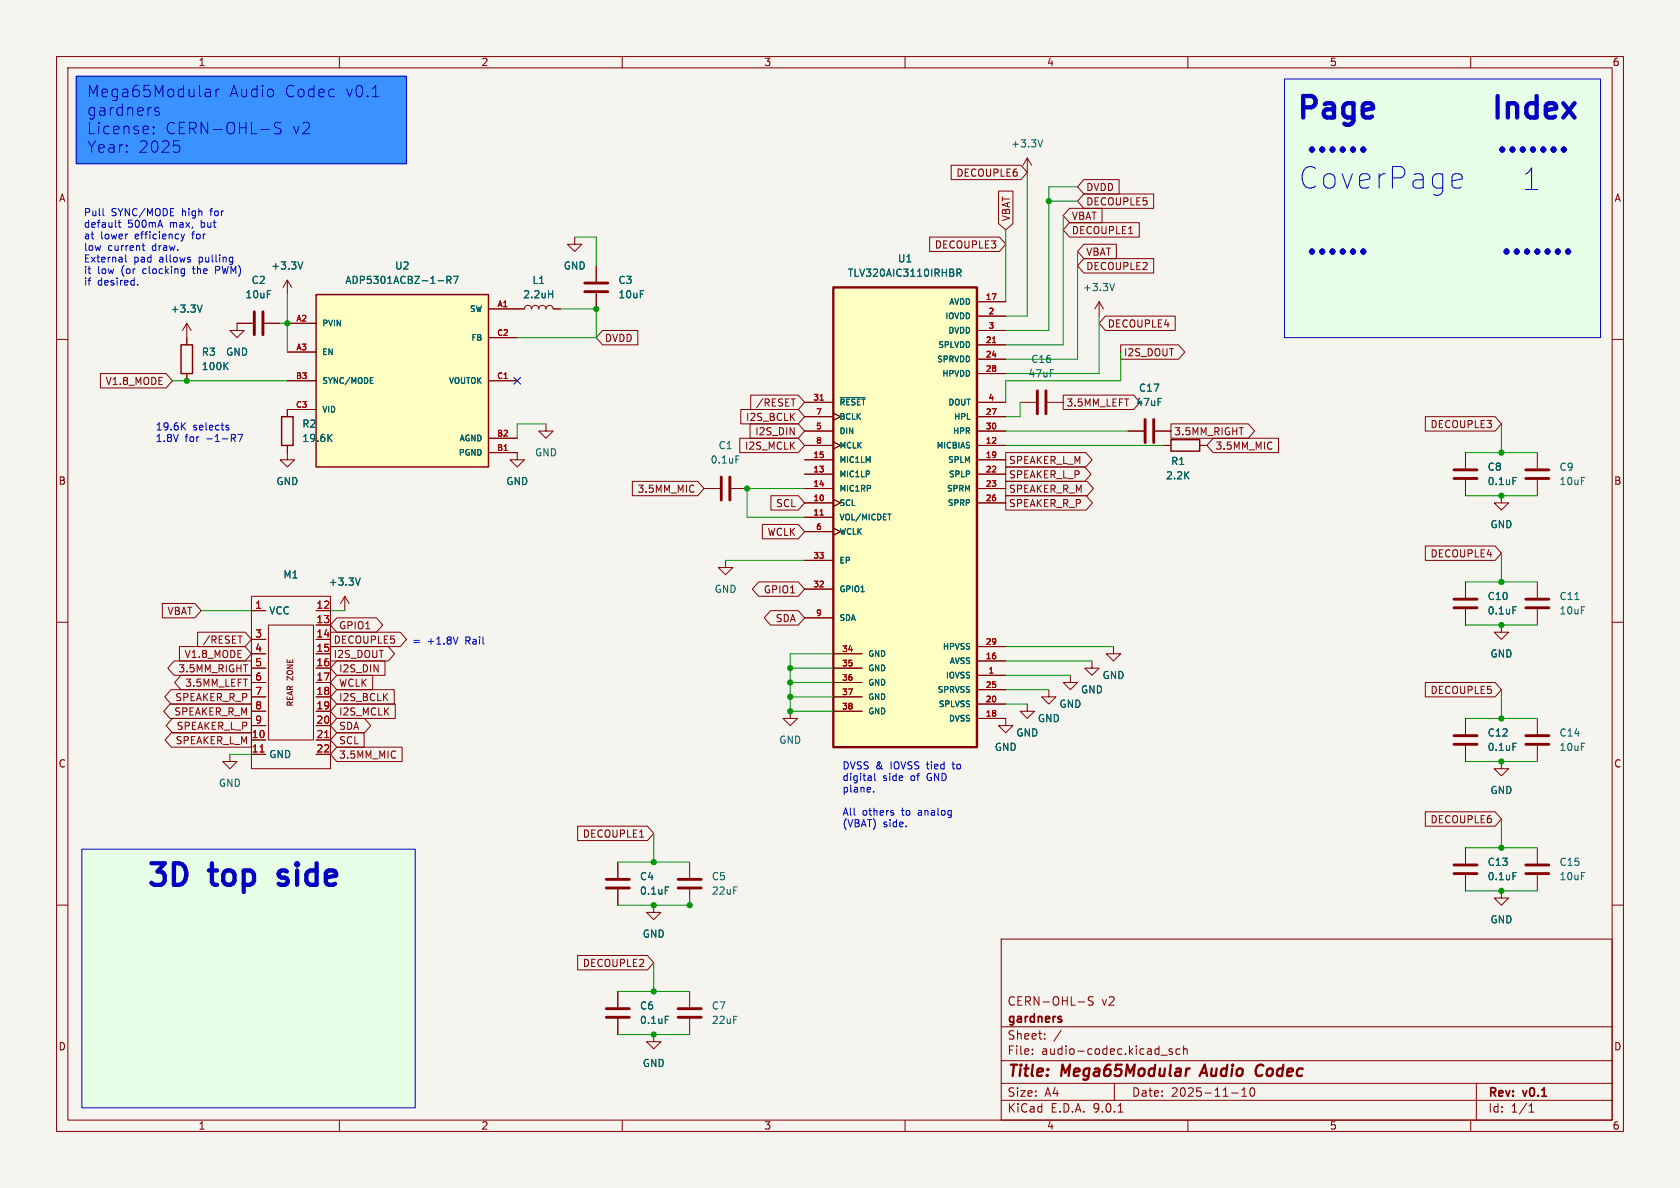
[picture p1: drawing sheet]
<svg xmlns="http://www.w3.org/2000/svg" width="297mm" height="210mm" viewBox="0 0 297 210" stroke-linecap="round" stroke-linejoin="round" font-family="sans-serif">
<path d="M0 0h297v210h-297z" fill="#f5f4ef" stroke="#f5f4ef" stroke-width=".18"/>
<g fill="none" stroke="#840000" stroke-width=".18">
<path d="M10 10h277v190h-277zM12 12h273v186h-273zM60 10v2M110 10v2M160 10v2M210 10v2M260 10v2M10 60h2M285 60h2M10 110h2M285 110h2M10 160h2"/>
<path d="M177 166h108v32h-108zM190.6 177.1h1.1M193.2 176.3l-.5-.1-.2 .1v.5l.6 .3 .1 .3-.2 .3-.6-.1M285 160h2M60 198v2M110 198v2M160 198v2M177 194.5h108M177 191.5h108M177 187.5h108M177 181.5h108M182.5 186.3v.1"/>
<path d="M182.5 185.5v.1M184.7 183.6v.1M184.7 182.8v.1M187.6 182.1l-1.3 2M197 191.5v3M197.7 196.6h.8M205.2 186.5h1.2M207.2 185.5l-.3-.1-.2 .2v.2l.5 .2v.3h-.5M208.6 185.5l-.4-.1-.3 .3v.4l.1 .2h.6M209.2 185.5l.3-.1 .3 .1 .1 .9M209.2 184.9v1.5M210 198v2"/>
<path d="M217.7 193.2h1.2M219.5 193.8h.9M219.5 192.7l.5-.4v1.5M221.1 192.4l.2-.1a.81 .81 0 0 1 .6 .6 .81 .81 0 0 1-.3 .8l-.1 .1a.81 .81 0 0 1-.4-1.4zM260 198v2M261 191.5v6.5M270.3 196.6h.9M270.3 195.5l.4-.4v1.5"/>
</g>
<path d="M210.3 188.9l-.5 .2M213 188.2l-.9 2M222.1 189.9a.68 .68 0 0 0 .9 .2M223 188.2a.77 .77 0 0 0-.8 .5" fill="none" stroke="#840000" stroke-width=".4"/>
<path d="M187.5 179.7l.1 .1M187.5 180.2l.2 .2-.2 .3" fill="none" stroke="#840000" stroke-width=".3"/>
<path d="M14.5 150.1h58.9v45.7h-58.9z" fill="#e6ffe6"/>
<path d="M13.5 13.5h58.4v15.5h-58.4z" fill="#3a92ff"/>
<path d="M227.1 14h55.9v45.7h-55.9z" fill="#e6ffe6"/>
<g fill="none" stroke="#840000" stroke-width=".18">
<path d="M33 59.7v1.3M41.9 57.2v1.2h1.3l-1.3 1.3-1.3-1.3h1.3M91.4 54.6h1.3a.64 .64 0 0 1 .6-.6 .64 .64 0 0 1 .7 .6 .64 .64 0 0 1 .6-.6 .64 .64 0 0 1 .6 .6 .64 .64 0 0 1 .7-.6 .64 .64 0 0 1 .6 .6 .64 .64 0 0 1 .7-.6 .64 .64 0 0 1 .6 .6h1.3M101.6 41.9v1.3h1.3l-1.3 1.3-1.3-1.3h1.3M105.4 47v2.8M105.4 51.8v2.8M33 66v1.3M96.5 74.9v1.3h1.3l-1.3 1.3-1.3-1.3h1.3M199.4 76.2h2.8M204.2 76.2h2.8M205.7 78.7h1.3M212.1 78.7h1.3"/>
<path d="M91.4 80v1.3h1.3l-1.3 1.3-1.2-1.3h1.2M124.5 86.4h2.8M128.3 99.1v1.2h1.2l-1.2 1.3-1.3-1.3h1.3M129.3 86.4h2.8M259.1 80v2.8M259.1 84.8v2.8M265.4 87.6v1.3h1.3l-1.3 1.3-1.2-1.3h1.2M44.4 105.4h14v30.5h-14zM44.4 108h2.6M44.4 113h2.6M44.4 115.6h2.6M44.4 118.1h2.6"/>
<path d="M47.4 110.5h8v20.3h-8zM55.9 108h2.5M55.9 113h2.5M55.9 115.6h2.5M55.9 118.1h2.5M55.9 110.5h2.5M61 105.4l-.8 1.3M61 105.4l.7 1.3M61 105.4v2.6M189.2 119.4v1.3h1.3l-1.3 1.2-1.2-1.2h1.2M193 116.8v1.3h1.3l-1.3 1.3-1.2-1.3h1.2M196.8 114.3v1.3h1.3l-1.3 1.2-1.2-1.2h1.2"/>
<path d="M265.4 110.5v1.3h1.3l-1.3 1.2-1.2-1.2h1.2M271.8 102.9v2.8M271.8 107.7v2.8M40.6 133.4v1.2h1.3l-1.3 1.3-1.2-1.3h1.2M44.4 120.7h2.6M44.4 123.2h2.6M44.4 125.7h2.6M44.4 128.3h2.6M44.4 130.8h2.6M44.4 133.4h2.6M55.9 120.7h2.5M55.9 123.2h2.5"/>
<path d="M55.9 125.7h2.5M55.9 128.3h2.5M55.9 130.8h2.5M55.9 133.4h2.5M139.7 125.7v1.3h1.3l-1.3 1.3-1.3-1.3h1.3M177.8 127v1.3h1.3l-1.3 1.2-1.3-1.2h1.3M181.6 124.5v1.2h1.3l-1.3 1.3-1.3-1.3h1.3M185.4 121.9v1.3h1.3l-1.3 1.3-1.3-1.3h1.3M259.1 127v2.8M259.1 131.8v2.8M265.4 134.6v1.3h1.3l-1.3 1.3-1.2-1.3h1.2M271.8 127v2.8"/>
<path d="M271.8 131.8v2.8M109.2 152.4v2.8M109.2 157.2v2.8M121.9 152.4v2.8M121.9 157.2v2.8M259.1 149.9v2.8M259.1 154.7v2.8M265.4 157.5v1.3h1.3l-1.3 1.2-1.2-1.2h1.2M271.8 149.9v2.8M271.8 154.7v2.8M109.2 175.3v2.8M115.6 160v1.3h1.2l-1.2 1.3-1.3-1.3h1.3"/>
<path d="M121.9 175.3v2.8M109.2 180.1v2.8M115.6 182.9v1.3h1.2l-1.2 1.2-1.3-1.2h1.3M121.9 180.1v2.8"/>
</g>
<g fill="none" stroke="#840000" stroke-width=".51">
<path d="M103.4 51.6h4M103.4 50h4M202.4 74.2v4M204 74.2v4M127.5 84.3v4.1M129 84.3v4.1M257 83.1h4.1M257 84.6h4.1M269.7 105.9h4.1M269.7 107.4h4.1M257 130h4.1M257 131.6h4.1"/>
<path d="M269.7 130h4.1M269.7 131.6h4.1M107.2 155.4h4.1M107.2 157h4.1M119.9 155.4h4.1M119.9 157h4.1M257 152.9h4.1M257 154.4h4.1M269.7 152.9h4.1M269.7 154.4h4.1M107.2 178.3h4.1M107.2 179.8h4.1"/>
<path d="M119.9 178.3h4.1M119.9 179.8h4.1"/>
</g>
<path d="M97 52h.7M97.7 51.4v1.2M39.8 64.6l.5 .7M40.3 64.1l-.7 .7M130.1 80.6h.6M267.5 84.4h.6M63.7 102.2l-.4 1.2M278.4 106h.7M267.5 131.4h.6M117.6 156.8h.6M267.5 154.2h.6M117.6 179.6h.6" fill="none" stroke="#006464" stroke-width=".18"/>
<path d="M32 61h2v5h-2zM207 77.7h5.1v2.1h-5.1z" fill="none" stroke="#840000" stroke-width=".25"/>
<path d="M46 132.9h.7M57.4 130.4h.7" fill="none" stroke="#a90000" stroke-width=".18"/>
<path d="M147.3 50.8h25.4v81.3h-25.4z" fill="#ffffc2"/>
<path d="M147.3 50.8h25.4v81.3h-25.4z" fill="none" stroke="#840000" stroke-width=".41"/>
<g fill="none" stroke="#840000" stroke-width=".18">
<path d="M172.7 53.3h5.1M172.7 55.9h5.1M172.7 58.4h5.1M142.2 71.1h5.1M142.2 73.7h5.1M142.2 76.2h5.1M142.2 78.7h5.1M147.3 73l1.3 .7-1.3 .6M147.3 78.1l1.3 .6-1.3 .7M172.7 71.1h5.1M172.7 73.7h5.1M172.7 76.2h5.1"/>
<path d="M172.7 78.7h5.1M172.7 61h5.1M172.7 63.5h5.1M172.7 66h5.1M180.3 71.1h2.8M185.2 71.1h2.8M142.2 81.3h5.1M142.2 83.8h5.1M142.2 86.4h5.1M142.2 88.9h5.1M142.2 91.4h5.1M142.2 94h5.1"/>
<path d="M142.2 99.1h5.1M147.3 88.3l1.3 .6-1.3 .6M147.3 93.3l1.3 .7-1.3 .6M172.7 81.3h5.1M172.7 83.8h5.1M172.7 86.4h5.1M172.7 88.9h5.1M271.8 80v2.8M271.8 84.8v2.8M142.2 104.1h5.1M142.2 109.2h5.1M147.3 115.6h5.1"/>
<path d="M147.3 118.1h5.1M172.7 114.3h5.1M172.7 116.8h5.1M172.7 119.4h5.1M259.1 102.9v2.8M259.1 107.7v2.8M147.3 120.7h5.1M147.3 123.2h5.1M147.3 125.7h5.1M172.7 121.9h5.1M172.7 124.5h5.1M172.7 127h5.1"/>
</g>
<path d="M169.2 48.2h.6l.1-.2-.1-.3-.6-.1v1.2M169.5 48.2l.4 .6M148.5 70.3h4.4M157 90.9h.5M267.5 107.3h.6" fill="none" stroke="#006464" stroke-width=".18"/>
<path d="M145 70.7h.6M175.5 60.6h.5M145 91.1h.6" fill="none" stroke="#a90000" stroke-width=".18"/>
<path d="M183.4 69.1v4.1M184.9 69.1v4.1M269.7 83.1h4.1M269.7 84.6h4.1M257 105.9h4.1M257 107.4h4.1" fill="none" stroke="#840000" stroke-width=".51"/>
<path d="M55.9 52.1h30.5v30.5h-30.5z" fill="#ffffc2"/>
<path d="M55.9 52.1h30.5v30.5h-30.5zM49.8 73.7h2v5h-2z" fill="none" stroke="#840000" stroke-width=".25"/>
<g fill="none" stroke="#840000" stroke-width=".18">
<path d="M168.2 29.2h12.3l1.1 1.3-1.1 1.3h-12.3zM176.5 33.8h2.6v5.7l-1.3 1.1-1.3-1.1zM181.6 27.9l-.8 1.3M181.6 27.9l.8 1.3M181.6 27.9v2.6M189.1 39.4h12.3v2.5h-12.3l-1.1-1.3zM189.1 36.8h5.7v2.6h-5.7l-1.1-1.3zM191.6 34.3h12.4v2.5h-12.4l-1.1-1.2zM191.6 31.7h6.2v2.6h-6.2l-1.1-1.3zM33 57.2l-.7 1.2M33 57.2l.8 1.2M33 57.2v3.8"/>
<path d="M41.9 57.2h2.8M46.7 57.2h2.8M50.8 57.2h5.1M50.8 49.5l.8 1.3M50.8 49.5l-.8 1.3M50.8 49.5v2.6M86.4 54.6h6.3M86.4 59.7h5M97.8 54.6h1.3M105.4 47v2.8M105.4 51.8v2.8M106.5 58.4h6.3v2.6h-6.3l-1.1-1.3z"/>
<path d="M164.3 41.9h12.4l1.1 1.3-1.1 1.3h-12.4zM172.7 53.3h5.1M172.7 55.9h5.1M172.7 58.4h5.1M191.6 45.7h12.4v2.6h-12.4l-1.1-1.3zM191.6 43.2h5.8v2.5h-5.8l-1.1-1.2zM194.3 53.3l-.8 1.3M194.3 53.3l.8 1.3M194.3 53.3v2.6M195.4 55.9h12.4v2.5h-12.4l-1.1-1.2zM17.8 66h11.6l1.1 1.3-1.1 1.3h-11.6zM33 66v1.3"/>
<path d="M50.8 78.7v2.6h1.3l-1.3 1.3-1.3-1.3h1.3M50.8 62.2h5.1M50.8 67.3h5.1M55.9 72.4h-5.1v1.3M86.4 67.3h5M86.4 77.5h5M130.8 77.5h10.3l1.1 1.2-1.1 1.3h-10.3zM131 72.4h10.1l1.1 1.3-1.1 1.2h-10.1zM132.6 74.9h8.5l1.1 1.3-1.1 1.3h-8.5zM132.7 69.8h8.4l1.1 1.3-1.1 1.3h-8.4zM139.9 70.5h.7M142.2 71.1h5.1"/>
<path d="M142.2 73.7h5.1M142.2 76.2h5.1M142.2 78.7h5.1M147.3 73l1.3 .7-1.3 .6M147.3 78.1l1.3 .6-1.3 .7M172.7 71.1h5.1M172.7 73.7h5.1M172.7 76.2h5.1M172.7 78.7h5.1M172.7 61h5.1M172.7 63.5h5.1M172.7 66h5.1"/>
<path d="M188 69.8h12.4l1.1 1.3-1.1 1.3h-12.4zM198.1 61h10.2l1.2 1.2-1.2 1.3h-10.2zM199.4 76.2h2.8M204.2 76.2h2.8M205.7 78.7h1.3M207 74.9h13.7l1.1 1.3-1.1 1.3h-13.7zM212.1 78.7h1.3M214.5 77.5h11.5v2.5h-11.5l-1.1-1.3zM252 73.7h12.3l1.1 1.2-1.1 1.3h-12.3zM86.4 80h5M111.8 85.1h11.5l1.2 1.3-1.2 1.2h-11.5zM134.8 92.7h6.3l1.1 1.3-1.1 1.3h-6.3z"/>
<path d="M136.3 87.6h4.8l1.1 1.3-1.1 1.3h-4.8zM142.2 81.3h5.1M142.2 83.8h5.1M142.2 86.4h5.1M142.2 88.9h5.1M142.2 91.4h5.1M142.2 94h5.1M142.2 99.1h5.1M147.3 88.3l1.3 .6-1.3 .6M147.3 93.3l1.3 .7-1.3 .6M172.7 81.3h5.1M172.7 83.8h5.1"/>
<path d="M172.7 86.4h5.1M172.7 88.9h5.1M177.8 80h14.2l1.1 1.3-1.1 1.3h-14.2zM177.8 82.5h14l1.1 1.3-1.1 1.3h-14zM177.8 85.1h14.4l1.1 1.3-1.1 1.2h-14.4zM177.8 87.6h14.2l1.1 1.3-1.1 1.3h-14.2zM252 96.5h12.3l1.1 1.3-1.1 1.3h-12.3zM259.1 80v2.8M259.1 84.8v2.8M28.7 106.7h5.7l1.2 1.3-1.2 1.2h-5.7zM30.8 116.8h13.6v2.6h-13.6l-1.1-1.3zM31.7 114.3h11.6l1.1 1.3-1.1 1.2h-11.6z"/>
<path d="M32 119.4h12.4v2.5h-12.4l-1.1-1.2zM34.9 111.8h8.4l1.1 1.2-1.1 1.3h-8.4zM42.1 112.4h.7M44.4 115.6h2.6M44.4 118.1h2.6M44.4 108h2.6M44.4 113h2.6M55.9 115.6h2.5M55.9 118.1h2.5M55.9 108h2.5M55.9 113h2.5M55.9 110.5h2.5"/>
<path d="M58.4 111.8h12.4l1.1 1.2-1.1 1.3h-12.4zM58.4 114.3h10.2l1.2 1.3-1.2 1.2h-10.2zM59.5 119.4h6.4v2.5h-6.4l-1.1-1.2zM59.5 109.2h7.1l1.1 1.3-1.1 1.3h-7.1l-1.1-1.3zM59.5 116.8h8.6v2.6h-8.6l-1.1-1.3zM134.1 102.9h7l1.1 1.2-1.1 1.3h-7l-1.1-1.3zM136.2 107.9h4.9l1.1 1.3-1.1 1.3h-4.9l-1.1-1.3zM142.2 104.1h5.1M142.2 109.2h5.1M147.3 115.6h5.1M147.3 118.1h5.1M172.7 114.3h5.1"/>
<path d="M172.7 116.8h5.1M172.7 119.4h5.1M259.1 102.9v2.8M259.1 107.7v2.8M30.1 124.5h14.3v2.5h-14.3l-1.2-1.3zM30.2 121.9h14.2v2.6h-14.2l-1.1-1.3zM30.3 129.5h14.1v2.6h-14.1l-1.1-1.3zM30.5 127h13.9v2.5h-13.9l-1.1-1.2zM44.4 120.7h2.6M44.4 123.2h2.6M44.4 125.7h2.6M44.4 128.3h2.6"/>
<path d="M44.4 130.8h2.6M44.4 133.4h2.6M55.9 120.7h2.5M55.9 123.2h2.5M55.9 125.7h2.5M55.9 128.3h2.5M55.9 130.8h2.5M55.9 133.4h2.5M59.5 129.5h4.9v2.6h-4.9l-1.1-1.3zM59.5 132.1h11.6v2.5h-11.6l-1.1-1.2zM59.5 124.5h10.4v2.5h-10.4l-1.1-1.3zM59.5 127h4.9l1.1 1.3-1.1 1.2h-4.9l-1.1-1.2z"/>
<path d="M59.5 121.9h10.2v2.6h-10.2l-1.1-1.3zM147.3 120.7h5.1M147.3 123.2h5.1M147.3 125.7h5.1M172.7 121.9h5.1M172.7 124.5h5.1M172.7 127h5.1M252 120.6h12.3l1.1 1.3-1.1 1.3h-12.3zM259.1 127v2.8M259.1 131.8v2.8M102.1 146h12.4l1.1 1.3-1.1 1.3h-12.4zM109.2 152.4v2.8"/>
<path d="M109.2 157.2v2.8M252 143.5h12.3l1.1 1.3-1.1 1.3h-12.3zM259.1 149.9v2.8M259.1 154.7v2.8M102.1 168.9h12.4l1.1 1.3-1.1 1.3h-12.4zM109.2 175.3v2.8M109.2 180.1v2.8"/>
</g>
<g fill="none" stroke="#006464" stroke-width=".18">
<path d="M184.3 24.7l-.4 1.3M35.7 53.9l-.4 1.3M53.5 46.3l-.4 1.3M77.4 49.6h1M79 49.5l.6-.1 .1-.1v-.3l-.7-.2v1.3M79.3 49.5l.4 .6M80.2 48.8h.8l-.5 1.3M97 52h.7M97.7 51.4v1.2M169.2 48.2h.6l.1-.2-.1-.3-.6-.1v1.2M169.5 48.2l.4 .6M197 50.1l-.4 1.3"/>
<path d="M39.8 64.6l.5 .7M40.3 64.1l-.7 .7M58.2 77.3l.5 .7M58.7 76.8l-.7 .7M65.5 67.8h.4M65.5 66.8h.4M148.5 70.3h4.4M157 90.9h.5M267.5 84.4h.6M63.7 102.2l-.4 1.2M267.5 107.3h.6M267.5 131.4h.6"/>
<path d="M117.6 156.8h.6M267.5 154.2h.6M117.6 179.6h.6"/>
</g>
<path d="M45 55.1v4.1M46.5 55.1v4.1" fill="none" stroke="#840000" stroke-width=".51"/>
<g fill="none" stroke="#009600" stroke-width=".18">
<path d="M181.6 30.5v25.4h-3.8M185.4 35.6h5.1M188 38.1v22.9h-10.2M190.5 33h-5.1v25.4h-7.6M49.5 57.2h1.3M50.8 52.1v10.1M99.1 54.6h6.3v5.1h-14M101.6 41.9h3.8v5.1M177.8 40.6v12.7M190.5 44.5v19h-12.7M194.3 55.9v10.1h-16.5M30.5 67.3h20.3"/>
<path d="M96.5 74.9h-5.1v2.6M177.8 76.2h21.6M177.8 78.7h27.9M180.3 71.1v2.6h-2.5M198.1 62.2v5.1h-20.3v3.8M265.4 74.9v5.1M128.3 99.1h13.9M142.2 86.4h-10.1v5h10.1M259.1 87.6h12.7M259.1 80h12.7M265.4 97.8v5.1M35.6 108h8.8"/>
<path d="M58.4 108h2.6M139.7 118.1h7.6M147.3 115.6h-7.6v10.1h7.6M177.8 119.4h11.4M177.8 116.8h15.2M177.8 114.3h19M259.1 110.5h12.7M259.1 102.9h12.7M40.6 133.4h3.8M139.7 120.7h7.6M139.7 123.2h7.6M177.8 124.5h3.8"/>
<path d="M177.8 121.9h7.6M259.1 127h12.7M259.1 134.6h12.7M265.4 121.9v5.1M109.2 152.4h12.7M115.6 147.3v5.1M121.9 158.8v1.2h-12.7M259.1 149.9h12.7M259.1 157.5h12.7M265.4 144.8v5.1M109.2 175.3h12.7M115.6 170.2v5.1"/>
<path d="M109.2 182.9h12.7"/>
</g>
<path d="M90.8 66.7l1.2 1.2M92 66.7l-1.2 1.2" fill="none" stroke="#000084" stroke-width=".18"/>
<g fill="none" stroke="#0000c2" stroke-width=".18">
<path d="M13.5 13.5h58.4v15.5h-58.4zM27.6 19l-.3 .3 .1 .3 .7 .2 .1 .3-.3 .3-.6-.1M27.9 19l.2 .1M36.5 15.8l.6 .1 .1 1.2M37.2 17l-.7 .1M37.2 16.2l-.7 .1M38.2 15.8v1.3M38.8 15.8a.52 .52 0 0 0-.6 .3M65.8 17.1h1.2M227.1 14h55.9v45.7h-55.9zM18.2 36.9v1.1l.2 .1M20.9 39.3h.5"/>
<path d="M21.1 38.9v1.1l.3 .2M27.1 23.5l.1 .1-.1 .1M27.1 23.5l-.1 .1 .1 .1M27.1 22.4v.2M27.1 23.5v.2M27.1 22.4l.1 .1-.1 .1M27.1 22.4l-.1 .1 .1 .1M31.4 25.7l.4 .4v.4l-.4 .4M46.1 22.9h1.6M49.7 21.7l-.8-.1a.49 .49 0 0 0-.4 .5 .49 .49 0 0 0 .4 .5 .74 .74 0 0 1 .8 .5 .52 .52 0 0 1-.4 .6l-.8-.1M257.2 30.7h.8l.3 .2 .2 .7-1.8 .4M258.3 33.1l-.3 .2h-.8"/>
<path d="M22.2 45v1.1l.2 .2M24.3 50.3v.1M25.3 43v1.1l.3 .2M32 41.4l.3 .8M32.2 47.5l.4 .1M32.3 42.2l-.3 .5M32.6 47.5v1l-.2 .3M32.6 48.3l-.4 .1M32.6 41.4l-.3 .8M38.1 47.1v1.3M38.1 47.8h.5M41 45.5h.1"/>
<path d="M41.1 45.5v1l-.1 .2M41.1 46.3h-.1M32.2 75.3l.6 .7M32.8 74.7l-.7 .8M40.1 75.6l.3 .1 .1 .1-.2 .2h-.2M40.1 75.2h.3M41.2 77.5l.4 .6M41.5 76.9l.1 .1-.1 .4M42 76.8h.9l-.6 1.3M81 112.6l-.4 1.3M154 137.2v.8M154 137.9l-.1 .1"/>
<path d="M154 137.4l-.1 .1M154.4 139.9v.1M154.6 136.7v1.1l.2 .2M14.5 150.1h58.9v45.7h-58.9zM157.8 143.7l.2 .2-.2 .2M157.8 143.3h.2"/>
</g>
<g fill="none" stroke="#0000c2" stroke-width=".76">
<path d="M264.8 17v3.8M266.6 18.2v2.6M266.6 18.6a.95 .95 0 0 1 1.6 .2v2M271.7 18.4l-.4-.2h-.7l-.6 .4-.2 .4v1.1l.4 .5 .4 .2h.7l.4-.2M271.7 17v3.8M273.3 19.5l1.8-.4-.2-.7-.3-.2h-.8l-.3 .2-.2 .4v1.4l.2 .4 .3 .2h.8l.3-.2M276.4 18.2l2 2.6M278.4 18.2l-2 2.6M241 26.3v.3M241 26.3l.2 .1-.2 .2M241 26.3l-.2 .1 .2 .2M276.5 26.3l.1 .1-.1 .2"/>
<path d="M276.5 26.3l-.2 .1 .2 .2M276.5 26.3v.3M241 44.3l.2 .2-.2 .2M241 44.3l-.2 .2 .2 .2M241 44.3v.4M277.2 44.3l.2 .2-.2 .2M277.2 44.3l-.2 .2 .2 .2M277.2 44.3v.4"/>
</g>
<path d="M145 70.7h.6M175.5 60.6h.5M145 91.1h.6M46 132.9h.7M57.4 130.4h.7" fill="none" stroke="#a90000" stroke-width=".18"/>
<g fill="#009600" stroke="#009600" stroke-width=".18">
<circle cx="185.4" cy="35.6" r=".46"/>
<circle cx="50.8" cy="57.2" r=".46"/>
<circle cx="132.1" cy="86.4" r=".46"/>
<circle cx="33" cy="67.3" r=".46"/>
<circle cx="105.4" cy="54.6" r=".46"/>
<circle cx="121.9" cy="160" r=".46"/>
<circle cx="139.7" cy="123.2" r=".46"/>
<circle cx="139.7" cy="125.7" r=".46"/>
<circle cx="115.6" cy="160" r=".46"/>
<circle cx="115.6" cy="152.4" r=".46"/>
<circle cx="139.7" cy="120.7" r=".46"/>
<circle cx="139.7" cy="118.1" r=".46"/>
<circle cx="115.6" cy="175.3" r=".46"/>
<circle cx="265.4" cy="110.5" r=".46"/>
<circle cx="265.4" cy="134.6" r=".46"/>
<circle cx="265.4" cy="149.9" r=".46"/>
<circle cx="265.4" cy="87.6" r=".46"/>
<circle cx="265.4" cy="157.5" r=".46"/>
<circle cx="265.4" cy="127" r=".46"/>
<circle cx="265.4" cy="102.9" r=".46"/>
<circle cx="265.4" cy="80" r=".46"/>
<circle cx="115.6" cy="182.9" r=".46"/>
</g>
<g font-size="5.3" fill="#0000c2">
<text x="228.7" y="22.1">Page</text>
<text x="230.3" y="27.9">......</text>
<text x="263.9" y="27.9">.......</text>
<text x="229.6" y="33.6">CoverPage</text>
<text x="269.1" y="33.9">1</text>
<text x="230.3" y="46">......</text>
<text x="264.7" y="46">.......</text>
<text x="25.5" y="157.7">3D</text>
<text x="37.3" y="157.7">top</text>
<text x="50.8" y="157.7">side</text>
</g>
<g font-size="2.8" fill="#0000c2">
<text x="15.2" y="17.5">Mega65Modular</text>
<text x="40.4" y="17.5">Audio</text>
<text x="50.3" y="17.5">Codec</text>
<text x="61.1" y="17.5">v0.1</text>
<text x="15.2" y="20.8">gardners</text>
<text x="15.2" y="24">License:</text>
<text x="15.2" y="27.3">Year:</text>
<text x="24.4" y="27.3">2025</text>
<text x="29.1" y="24">CERN-OHL-S</text>
<text x="51.6" y="24">v2</text>
</g>
<g font-size="2.8" fill="#840000">
<text x="178" y="190.9">Title:</text>
<text x="187.7" y="190.9">Mega65Modular</text>
<text x="213.2" y="190.9">Audio</text>
<text x="223.6" y="190.9">Codec</text>
</g>
<g font-size="2.1" fill="#840000">
<text x="178" y="178">CERN-OHL-S</text>
<text x="194.7" y="178">v2</text>
<text x="178" y="184">Sheet:</text>
<text x="178" y="181.2">gardners</text>
<text x="178" y="186.7">File:</text>
<text x="184.1" y="186.7">audio-codec.kicad_sch</text>
<text x="178" y="196.9">KiCad</text>
<text x="178" y="194.1">Size:</text>
<text x="184.7" y="194.1">A4</text>
<text x="185.7" y="196.9">E.D.A.</text>
<text x="193.3" y="196.9">9.0.1</text>
<text x="200" y="194.1">Date:</text>
<text x="207" y="194.1">2025-11-10</text>
<text x="263" y="194.3">Rev:</text>
<text x="263" y="196.9">Id:</text>
<text x="267.1" y="196.9">1/1</text>
<text x="269.4" y="194.3">v0.1</text>
</g>
<g font-size="1.8" fill="#840000">
<text x="35" y="11.9">1</text>
<text x="85" y="11.9">2</text>
<text x="135" y="11.9">3</text>
<text x="185" y="11.9">4</text>
<text x="235" y="11.9">5</text>
<text x="285" y="11.9">6</text>
<text x="10.3" y="35.9">A</text>
<text x="169" y="31.4">DECOUPLE6</text>
<text x="191.9" y="34">DVDD</text>
<text x="285.3" y="35.9">A</text>
<text x="178.8" y="39.2" transform="rotate(-90 178.8 39.2)">VBAT</text>
<text x="189.4" y="41.6">DECOUPLE1</text>
<text x="189.4" y="39.1">VBAT</text>
<text x="191.9" y="36.5">DECOUPLE5</text>
<text x="165.2" y="44.1">DECOUPLE3</text>
<text x="191.9" y="47.9">DECOUPLE2</text>
<text x="191.9" y="45.4">VBAT</text>
<text x="195.7" y="58.1">DECOUPLE4</text>
<text x="106.8" y="60.6">DVDD</text>
<text x="198.6" y="63.2">I2S_DOUT</text>
<text x="18.6" y="68.3">V1.8_MODE</text>
<text x="131.8" y="74.6">I2S_BCLK</text>
<text x="133.4" y="77.2">I2S_DIN</text>
<text x="133.5" y="72.1">/RESET</text>
<text x="188.4" y="72.1">3.5MM_LEFT</text>
<text x="207.5" y="77.2">3.5MM_RIGHT</text>
<text x="252.8" y="75.9">DECOUPLE3</text>
<text x="131.6" y="79.7">I2S_MCLK</text>
<text x="178.3" y="82.2">SPEAKER_L_M</text>
<text x="214.8" y="79.7">3.5MM_MIC</text>
<text x="10.3" y="85.9">B</text>
<text x="112.6" y="87.3">3.5MM_MIC</text>
<text x="137.1" y="89.9">SCL</text>
<text x="178.3" y="84.8">SPEAKER_L_P</text>
<text x="178.3" y="87.3">SPEAKER_R_M</text>
<text x="178.3" y="89.9">SPEAKER_R_P</text>
<text x="285.3" y="85.9">B</text>
<text x="135.6" y="94.9">WCLK</text>
<text x="252.8" y="98.7">DECOUPLE4</text>
<text x="134.9" y="105.1">GPIO1</text>
<text x="29.5" y="108.9">VBAT</text>
<text x="35.7" y="114">/RESET</text>
<text x="58.9" y="114">DECOUPLE5</text>
<text x="59.8" y="111.4">GPIO1</text>
<text x="137" y="110.2">SDA</text>
<text x="31.4" y="119.1">3.5MM_RIGHT</text>
<text x="32.5" y="116.5">V1.8_MODE</text>
<text x="58.9" y="116.5">I2S_DOUT</text>
<text x="59.8" y="119.1">I2S_DIN</text>
<text x="30.9" y="124.1">SPEAKER_R_P</text>
<text x="32.6" y="121.6">3.5MM_LEFT</text>
<text x="59.8" y="121.6">WCLK</text>
<text x="59.8" y="124.1">I2S_BCLK</text>
<text x="252.8" y="122.9">DECOUPLE5</text>
<text x="30.7" y="126.7">SPEAKER_R_M</text>
<text x="30.9" y="131.8">SPEAKER_L_M</text>
<text x="31.1" y="129.2">SPEAKER_L_P</text>
<text x="59.8" y="131.8">SCL</text>
<text x="59.8" y="126.7">I2S_MCLK</text>
<text x="59.8" y="129.2">SDA</text>
<text x="10.3" y="135.9">C</text>
<text x="59.8" y="134.3">3.5MM_MIC</text>
<text x="285.3" y="135.9">C</text>
<text x="102.9" y="148.3">DECOUPLE1</text>
<text x="252.8" y="145.7">DECOUPLE6</text>
<text x="102.9" y="171.1">DECOUPLE2</text>
<text x="10.3" y="185.9">D</text>
<text x="285.3" y="185.9">D</text>
<text x="35" y="199.9">1</text>
<text x="85" y="199.9">2</text>
<text x="135" y="199.9">3</text>
<text x="185" y="199.9">4</text>
<text x="235" y="199.9">5</text>
<text x="285" y="199.9">6</text>
</g>
<g font-size="1.8" fill="#006464">
<text x="178.7" y="26.3">+3.3V</text>
<text x="47.9" y="47.9">+3.3V</text>
<text x="69.7" y="47.9">U2</text>
<text x="99.6" y="47.9">GND</text>
<text x="158.6" y="46.6">U1</text>
<text x="43.3" y="52.9">10uF</text>
<text x="44.4" y="50.4">C2</text>
<text x="60.9" y="50.4">ADP5301ACBZ-1-R7</text>
<text x="92.4" y="52.9">2.2uH</text>
<text x="94" y="50.4">L1</text>
<text x="109.2" y="50.4">C3</text>
<text x="109.2" y="52.9">10uF</text>
<text x="149.8" y="49.1">TLV320AIC3110IRHBR</text>
<text x="191.4" y="51.7">+3.3V</text>
<text x="30.1" y="55.5">+3.3V</text>
<text x="35.6" y="63.1">R3</text>
<text x="35.6" y="65.6">100K</text>
<text x="39.9" y="63.1">GND</text>
<text x="182.2" y="64.4">C16</text>
<text x="181.7" y="66.9">47uF</text>
<text x="200.8" y="72">47uF</text>
<text x="201.3" y="69.4">C17</text>
<text x="53.3" y="75.8">R2</text>
<text x="53.3" y="78.3">19.6K</text>
<text x="94.5" y="80.9">GND</text>
<text x="125.5" y="82.1">0.1uF</text>
<text x="126.9" y="79.6">C1</text>
<text x="206.9" y="82.4">R1</text>
<text x="262.9" y="83.4">C8</text>
<text x="275.6" y="83.4">C9</text>
<text x="48.8" y="86">GND</text>
<text x="89.4" y="86">GND</text>
<text x="206" y="84.9">2.2K</text>
<text x="262.9" y="86">0.1uF</text>
<text x="275.6" y="86">10uF</text>
<text x="263.4" y="93.6">GND</text>
<text x="50" y="102.5">M1</text>
<text x="58" y="103.7">+3.3V</text>
<text x="126.2" y="105">GND</text>
<text x="262.9" y="106.3">C10</text>
<text x="275.6" y="106.3">C11</text>
<text x="47.5" y="108.8">VCC</text>
<text x="262.9" y="108.8">0.1uF</text>
<text x="275.6" y="108.8">10uF</text>
<text x="263.4" y="116.4">GND</text>
<text x="187.2" y="125.3">GND</text>
<text x="191" y="122.8">GND</text>
<text x="194.8" y="120.2">GND</text>
<text x="137.7" y="131.7">GND</text>
<text x="179.6" y="130.4">GND</text>
<text x="183.4" y="127.9">GND</text>
<text x="262.9" y="130.4">C12</text>
<text x="275.6" y="130.4">C14</text>
<text x="47.5" y="134.2">GND</text>
<text x="175.8" y="132.9">GND</text>
<text x="262.9" y="132.9">0.1uF</text>
<text x="275.6" y="132.9">10uF</text>
<text x="38.6" y="139.3">GND</text>
<text x="263.4" y="140.6">GND</text>
<text x="113" y="155.8">C4</text>
<text x="125.7" y="155.8">C5</text>
<text x="262.9" y="153.3">C13</text>
<text x="262.9" y="155.8">0.1uF</text>
<text x="275.6" y="153.3">C15</text>
<text x="275.6" y="155.8">10uF</text>
<text x="113" y="158.3">0.1uF</text>
<text x="125.7" y="158.3">22uF</text>
<text x="113.5" y="166">GND</text>
<text x="263.4" y="163.4">GND</text>
<text x="113" y="178.7">C6</text>
<text x="125.7" y="178.7">C7</text>
<text x="113" y="181.2">0.1uF</text>
<text x="125.7" y="181.2">22uF</text>
<text x="113.5" y="188.8">GND</text>
</g>
<g font-size="1.8" fill="#0000c2">
<text x="14.7" y="38.4">Pull</text>
<text x="14.7" y="40.5">default</text>
<text x="19.7" y="38.4">SYNC/MODE</text>
<text x="22.6" y="40.5">500mA</text>
<text x="30.1" y="40.5">max,</text>
<text x="32.3" y="38.4">high</text>
<text x="35.8" y="40.5">but</text>
<text x="37.5" y="38.4">for</text>
<text x="14.7" y="42.5">at</text>
<text x="14.7" y="44.6">low</text>
<text x="14.7" y="46.6">External</text>
<text x="17.8" y="42.5">lower</text>
<text x="19" y="44.6">current</text>
<text x="23.6" y="46.6">pad</text>
<text x="24" y="42.5">efficiency</text>
<text x="27" y="44.6">draw.</text>
<text x="28.3" y="46.6">allows</text>
<text x="34.3" y="42.5">for</text>
<text x="35.4" y="46.6">pulling</text>
<text x="14.7" y="48.6">it</text>
<text x="14.7" y="50.7">if</text>
<text x="17.2" y="48.6">low</text>
<text x="17.2" y="50.7">desired.</text>
<text x="21.5" y="48.6">(or</text>
<text x="25.5" y="48.6">clocking</text>
<text x="34.6" y="48.6">the</text>
<text x="38.7" y="48.6">PWM)</text>
<text x="27.4" y="76.3">19.6K</text>
<text x="34.1" y="76.3">selects</text>
<text x="27.4" y="78.3">1.8V</text>
<text x="32.7" y="78.3">for</text>
<text x="36.5" y="78.3">-1-R7</text>
<text x="72.8" y="114.2">=</text>
<text x="75.5" y="114.2">+1.8V</text>
<text x="82.4" y="114.2">Rail</text>
<text x="148.8" y="136.2">DVSS &amp;</text>
<text x="157.5" y="136.2">IOVSS tied</text>
<text x="168.9" y="136.2">to</text>
<text x="148.8" y="138.3">digital</text>
<text x="148.8" y="140.3">plane.</text>
<text x="156.1" y="138.3">side</text>
<text x="161.1" y="138.3">of</text>
<text x="164.1" y="138.3">GND</text>
<text x="148.8" y="144.4">All</text>
<text x="148.8" y="146.4">(VBAT)</text>
<text x="152.4" y="144.4">others</text>
<text x="156.1" y="146.4">side.</text>
<text x="159.5" y="144.4">to</text>
<text x="162.6" y="144.4">analog</text>
</g>
<g font-size="1.8" fill="#a90000">
<text x="45" y="107.7">1</text>
<text x="55.8" y="107.7">12</text>
<text x="45" y="112.8">3</text>
<text x="55.8" y="110.2">13</text>
<text x="55.8" y="112.8">14</text>
<text x="45" y="115.3">4</text>
<text x="45" y="117.9">5</text>
<text x="55.8" y="115.3">15</text>
<text x="55.8" y="117.9">16</text>
<text x="45" y="120.4">6</text>
<text x="45" y="122.9">7</text>
<text x="45" y="125.5">8</text>
<text x="55.8" y="120.4">17</text>
<text x="55.8" y="122.9">18</text>
<text x="55.8" y="125.5">19</text>
<text x="44.4" y="130.6">10</text>
<text x="45" y="128">9</text>
<text x="55.8" y="128">20</text>
<text x="55.8" y="130.6">21</text>
<text x="44.4" y="133.1">11</text>
<text x="55.8" y="133.1">22</text>
</g>
<g font-size="1.4" fill="#a90000">
<text x="174.2" y="53.1">17</text>
<text x="52.3" y="56.9">A2</text>
<text x="87.8" y="59.4">C2</text>
<text x="87.9" y="54.4">A1</text>
<text x="174.6" y="55.6">2</text>
<text x="174.6" y="58.2">3</text>
<text x="52.3" y="62">A3</text>
<text x="174.2" y="60.7">21</text>
<text x="174.2" y="63.2">24</text>
<text x="174.2" y="65.8">28</text>
<text x="52.2" y="67.1">B3</text>
<text x="87.8" y="67.1">C1</text>
<text x="143.7" y="70.9">31</text>
<text x="174.6" y="70.9">4</text>
<text x="52.2" y="72.1">C3</text>
<text x="87.8" y="77.2">B2</text>
<text x="144.2" y="73.4">7</text>
<text x="144.2" y="75.9">5</text>
<text x="174.2" y="73.4">27</text>
<text x="174.2" y="75.9">30</text>
<text x="87.8" y="79.8">B1</text>
<text x="143.7" y="81">15</text>
<text x="143.7" y="83.6">13</text>
<text x="144.2" y="78.5">8</text>
<text x="174.2" y="78.5">12</text>
<text x="174.2" y="81">19</text>
<text x="174.2" y="83.6">22</text>
<text x="143.7" y="86.1">14</text>
<text x="143.7" y="88.6">10</text>
<text x="174.2" y="86.1">23</text>
<text x="174.2" y="88.6">26</text>
<text x="143.7" y="91.2">11</text>
<text x="144.2" y="93.7">6</text>
<text x="143.7" y="98.8">33</text>
<text x="143.7" y="103.9">32</text>
<text x="144.2" y="109">9</text>
<text x="148.8" y="115.3">34</text>
<text x="148.8" y="117.9">35</text>
<text x="174.2" y="114">29</text>
<text x="174.2" y="116.6">16</text>
<text x="174.6" y="119.1">1</text>
<text x="148.8" y="120.4">36</text>
<text x="148.8" y="122.9">37</text>
<text x="148.8" y="125.5">38</text>
<text x="174.2" y="121.7">25</text>
<text x="174.2" y="124.2">20</text>
<text x="174.2" y="126.7">18</text>
</g>
<g font-size="1.4" fill="#006464">
<text x="56.9" y="57.9">PVIN</text>
<text x="83" y="55.3">SW</text>
<text x="167" y="56.6">IOVDD</text>
<text x="167.5" y="59.2">DVDD</text>
<text x="167.7" y="54.1">AVDD</text>
<text x="56.9" y="63">EN</text>
<text x="83.2" y="60.4">FB</text>
<text x="165.5" y="64.2">SPRVDD</text>
<text x="165.7" y="61.7">SPLVDD</text>
<text x="56.9" y="68">SYNC/MODE</text>
<text x="79.2" y="68">VOUTOK</text>
<text x="148.3" y="71.9">~{RESET}</text>
<text x="166.5" y="66.8">HPVDD</text>
<text x="167.5" y="71.9">DOUT</text>
<text x="56.9" y="73.1">VID</text>
<text x="148.3" y="74.4">BCLK</text>
<text x="148.3" y="76.9">DIN</text>
<text x="168.4" y="76.9">HPR</text>
<text x="168.5" y="74.4">HPL</text>
<text x="81" y="80.7">PGND</text>
<text x="81.1" y="78.2">AGND</text>
<text x="148.3" y="79.5">MCLK</text>
<text x="148.3" y="82">MIC1LM</text>
<text x="165.5" y="79.5">MICBIAS</text>
<text x="167.5" y="82">SPLM</text>
<text x="148.3" y="84.6">MIC1LP</text>
<text x="148.3" y="87.1">MIC1RP</text>
<text x="148.3" y="89.6">SCL</text>
<text x="167.3" y="87.1">SPRM</text>
<text x="167.4" y="89.6">SPRP</text>
<text x="167.6" y="84.6">SPLP</text>
<text x="148.3" y="92.2">VOL/MICDET</text>
<text x="148.3" y="94.7">WCLK</text>
<text x="148.3" y="99.8">EP</text>
<text x="148.3" y="104.9">GPIO1</text>
<text x="148.3" y="110">SDA</text>
<text x="153.4" y="116.3">GND</text>
<text x="153.4" y="118.8">GND</text>
<text x="166.6" y="115">HPVSS</text>
<text x="167.8" y="117.6">AVSS</text>
<text x="153.4" y="121.4">GND</text>
<text x="153.4" y="123.9">GND</text>
<text x="165.6" y="122.7">SPRVSS</text>
<text x="165.8" y="125.2">SPLVSS</text>
<text x="167.1" y="120.1">IOVSS</text>
<text x="153.4" y="126.5">GND</text>
<text x="167.6" y="127.7">DVSS</text>
</g>
<text font-size="1.4" fill="#840000" x="52" y="125" transform="rotate(-90 52 125)">REAR ZONE</text>
</svg>
